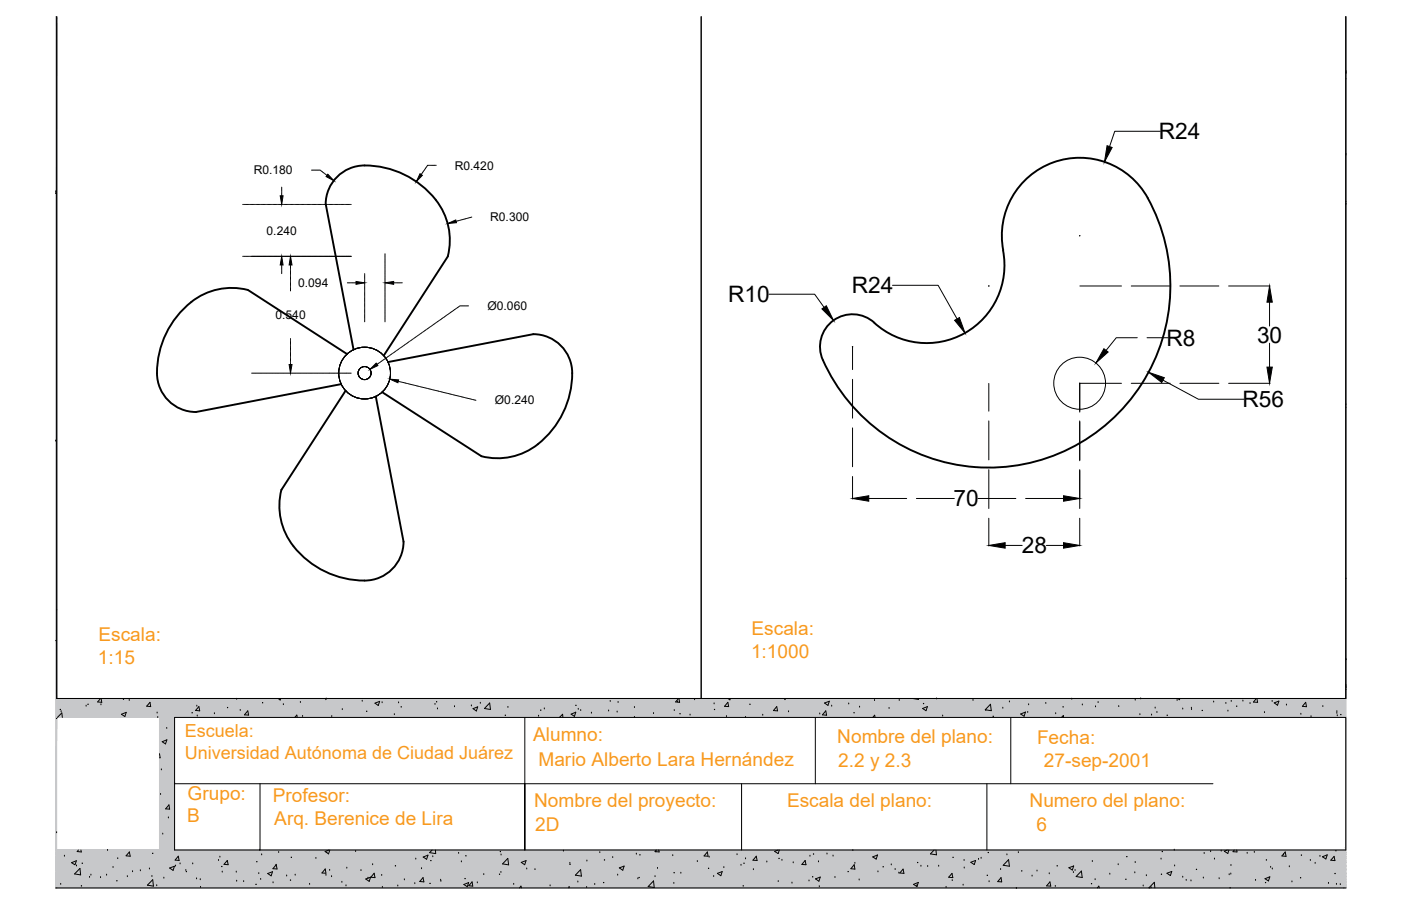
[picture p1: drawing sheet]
<svg xmlns="http://www.w3.org/2000/svg" width="432mm" height="279mm" viewBox="0 0 432 279" stroke-linecap="round" stroke-linejoin="round" font-family="sans-serif">
<!-- layer: 0 -->
<g fill="none" stroke="#000" stroke-width=".31">
<path d="M17.5 5.1v210.3M216.1 5.1v210.3h-198.6h397.3v-210.3v210.3h-198.7zM414.8 22.5l.1 .1M414.8 24.3h.1M414.9 22.1h.1M17.1 58.9v.8M414.8 47.8h.1M414.9 47.4l-.1 .1M414.9 62.1h-.1M414.9 62.7l-.1 .3M17.1 136h.1M414.8 125.6h.1"/>
<path d="M414.9 124.6l-.1 .1M17.4 188.1h.1M18.8 219.5h.1M26.5 217.8h.1M31 215.4l-.9 1.1 1.3 .1-.2-1.2M31.1 217.4h.1M39.8 216h.1M46.2 216.6l.2 1.3-1.2-.1zM48.4 219.9h.1M60.7 217.8h.1M61.3 217.9l.3 1.3-1.3-.1zM72.9 215.7h.1"/>
<path d="M74 219.1h.1M76.4 219.2l.2 1.3-1.2-.1zM85.7 215.4l.7 .5 .1-.5M87.3 217.3h.1M92.6 216.6h.1M100.4 215.8h.1M100.5 215.6h.1M105.5 218.8h.1M111.6 216.3h.1M115.6 216.8l1.4-.5-.4 1.3zM117.8 216.7h.1M122.9 216.8h.1"/>
<path d="M134.1 217.2h.1M134.8 218.6h.1M140.1 217.9h.1M145.3 217.7h.1M145.8 218.5l1.4-.5-.4 1.3zM148 216.9h.1M150.9 216.8l.3 2-1.9-.3zM156.5 218.2h.1M167.8 218.6h.1M178.2 218.8h.1M179 219.1h.1M182.3 219.9h.1"/>
<path d="M187.6 219.3h.1M190.2 219.6h.1M190.5 216.6h.1M195.5 218.2h.1M207.8 219.1h.1M208.8 216.5h.1M209.1 215.4l-.9 1.1 1.3 .1-.2-1.2M214.1 215.8h.1M220.1 217.1h.1M224.3 216.6l.3 1.3-1.3-.1zM224.4 215.4l.6 .4 .1-.4M239.4 217.9l.2 1.3-1.2-.1z"/>
<path d="M243 219.5h.1M254.1 216.8l1.5-.5-.4 1.2zM254.5 219.2l.3 1.4-1.3-.2zM256.3 217.8h.1M261.6 217.1h.1M264.9 218.1h.1M269.5 216h.1M277.2 216h.1M281.3 215.4l1.8 .3-.1-.3M284.4 218.5l1.4-.6-.4 1.3zM288.7 215.5h.1M299.9 216h.1"/>
<path d="M303.8 219.1h.1M305.3 217.2l.2 2-1.8-.3zM309.1 218.4h.1M311.1 216.5h.1M317 217.4h.1M322.3 216.9h.1M330.3 215.6h.1M333.6 217.4h.1M337.7 218h.1M344.8 217.9h.1M349.9 215.9h.1M351.6 215.5h.1"/>
<path d="M356 218.4h.1M356.6 219.7h.1M362.8 216h.1M363 215.4l.5 .4 .1-.4M364.5 218.7h.1M367.2 218.4h.1M367.2 218.8h.1M374.1 216.5h.1M377.8 216.9h.1M378.5 219.3h.1M379.5 216.3h.1M383.1 216.2h.1"/>
<path d="M385.3 217h.1M387.2 215.4l-.9 1.1 1.3 .1-.2-1.2M389.7 219.8h.1M392.7 216.8l1.5-.6-.5 1.3zM396.5 217.4h.1M402.4 216.6l.3 1.3-1.3-.1zM407.7 217.9h.1M412 219.5h.1M412 220h.1M414.8 203v.4M414.8 211l.1 1M414.8 212.6h.1"/>
<path d="M17.5 221.5v.1M17.7 221.2l1.4-1.3 .1 1.3M37.4 220.3l1.5-.6-.4 1.3zM49.1 232.4l.3 1.3h-.3M49.7 237.4h.1M50 228.7l1.4-.6-.4 1.3zM51.4 224.6h.1M53.8 221.2h361v40.9h-361zM60.8 220.8h.1M66.1 220.1h.1M90.8 221.2l.7-.7 .1 .7M93.3 221h.1"/>
<path d="M121.5 220.4h.1M161.8 221.2v40.9v-20.4h-108M166 220.9h.1M172.4 221.2l1-.9 .1 .9M176 220.2l1.5-.6-.5 1.3zM195.5 221.2h.1M201.4 220.1h.1M212.7 220.5h.1M223.9 221h.1M229.8 221.2h.1M235.1 220.6h.1M251.3 221.2v20.5"/>
<path d="M252.6 220.2h.1M269 221.2l.6-.6 .1 .6M290.5 220.8h.1M311.5 221.2v20.5M314.6 220.2l1.5-.6-.5 1.3zM325.4 220.1h.1M327.2 221.2l.5-.5 .1 .5M351.3 220.4h.1M354.9 220.5h.1M400.9 220.3h.1M404.1 221h.1M412.2 220.7h.1"/>
<path d="M17.4 256.8h.1M49.5 245h.1M50.2 257.2h.1M51.9 252.2h.1M52.1 248.2l.2 1.3-1.2-.1zM53.8 241.7h.1M80.1 241.7v20.4M161.8 241.7h212M228.6 241.7v20.4M304.2 241.7v20.4M17.1 273.8h397.8M18.7 272.7h.1"/>
<path d="M19.9 264h.1M22.1 266l1.4-.6-.4 1.3zM23.6 267.1h.1M24.2 262.1l-.4 .5 1.3 .1-.2-.6M24.6 267.8l.2 2-1.8-.3zM27.6 270.6h.1M28 269.9h.1M31 270.7h.1M32.9 269.9h.1M33.1 262.3h.1M34.8 267.5h.1M39.2 270.4h.1"/>
<path d="M39.9 262.7l.2 1.3-1.2-.1zM40.9 268.8h.1M43.3 268.5h.1M46.1 268h.1M47.1 271.3l.2 2-1.9-.3zM48.3 273.1h.1M50.5 270.8h.1M52.3 267.7l1.5-.6-.5 1.3zM54.1 267.1h.1M54.9 264l.3 1.4-1.2-.2zM55.5 266.4h.1M57.3 268.4h.1"/>
<path d="M59.4 266.4h.1M60.6 271h.1M61.7 271.3h.1M61.8 273.7h.1M67.4 265.4h.1M67.8 264.3h.1M68.5 269h.1M70.1 265.4l.2 1.3-1.3-.2zM72.8 269h.1M72.9 271.8h.1M75.1 271.9h.1M79.8 269.4h.1"/>
<path d="M80.1 262.2h.1M80.3 271.2h.1M80.6 263.6h.1M82.5 269.4l1.5-.6-.4 1.3zM84.2 272.3h.1M85.1 266.8h.1M85.1 266.7l.3 1.3-1.3-.1zM85.9 262.9h.1M88.3 270.1h.1M91 269.9h.1M95.4 272.7h.1M97.4 264.7h.1"/>
<path d="M100.2 268l.3 1.3-1.3-.1zM101.3 262.1l-1.1 .5 1.1 .7 .3-1.2M101.6 268.4h.1M102.2 270.4h.1M105.4 272.1h.1M106.6 273.2h.1M106.9 267.7h.1M109.6 262.6h.1M112.7 271.1l1.5-.6-.4 1.3zM113.4 270.8h.1M114.9 266.7h.1M115.3 269.3l.3 1.4-1.3-.2z"/>
<path d="M117.6 270h.1M117.9 273.7h.1M122.6 273.2h.1M124.6 271.3h.1M127.8 272.5h.1M128.1 264.9h.1M129.9 267.9h.1M130.4 270.7l.2 1.3-1.2-.2zM130.4 264.3l1.5-.6-.4 1.3zM133.2 262.1l-.8 .8 1.9 .3-.1-1.1M133.4 264.2h.1M135.8 271.5h.1"/>
<path d="M135.9 271.8h.1M141.4 263.2h.1M142.2 265.8h.1M143 272.8l1.4-.6-.4 1.2zM145.5 272l.2 1.3-1.2-.2zM147.1 272.3h.1M149.1 269.7h.1M154.4 269h.1M154.4 263.7h.1M156.5 264.7l.3 2-1.9-.3zM158.3 272.7h.1M160.1 273.8l.5-.5 .1 .5"/>
<path d="M160.7 266l1.4-.6-.4 1.3zM162.3 268h.1M169.5 273.2h.1M173.7 262.5h.1M175.3 273.8h.1M175.6 266.2h.1M178.1 272h.1M178.9 268.2l.3 2-1.9-.3zM180.8 273.7h.1M180.9 265.5h.1M183.3 272.8h.1M184.9 262.9h.1"/>
<path d="M188.8 264.5h.1M190.4 269.9h.1M190.9 267.6l1.5-.5-.5 1.3zM196.1 263.4h.1M196.6 271h.1M201.4 271.7l.2 2-1.8-.3zM201.9 270.4h.1M202.1 262.7h.1M202.3 262.1l-.4 .5 1.3 .1-.2-.6M202.6 267.8h.1M207.3 263.9h.1M207.7 272.4h.1"/>
<path d="M209.8 269.3h.1M214.9 265.7h.1M218 262.7l.2 1.3h-1.2zM218.6 264.3h.1M220 270.3h.1M221.1 269.3l1.5-.5-.4 1.3zM223.1 267.6h.1M227.2 263.6h.1M228.4 266.8h.1M229.8 264.9h.1M232.2 268.2h.1M233.1 264l.2 1.4-1.2-.1z"/>
<path d="M236.3 265.8h.1M239.8 262.1l-1 .5 1 .6 .4-1.1M241 265.3h.1M244.1 272.3h.1M244.5 266.1h.1M248.2 265.4l.2 1.3-1.3-.1zM249.3 271.7h.1M249.6 264h.1M251.3 271l1.5-.5-.4 1.3zM252.3 265.8h.1M252.5 273.4h.1M254.9 263.4h.1"/>
<path d="M256.8 264h.1M257.3 270.6h.1M262.8 262.3h.1M263.3 266.7l.2 1.3-1.2-.1zM263.5 266.2h.1M264.8 271.4h.1M269 264.3l1.5-.6-.5 1.2zM270.6 268.9h.1M274.7 266.7h.1M275.9 268.2h.1M277 269.3h.1M278.3 268l.3 1.3-1.3-.1z"/>
<path d="M281.6 272.7l1.4-.6-.4 1.3zM283.8 267.1h.1M285.9 267.2h.1M287.9 262.1l-1.1 1.2 1.8 .3-.1-1.5M289.3 267.1h.1M291.6 273.7h.1M293.4 269.3l.3 1.4-1.3-.2zM296.8 273h.1M297.1 265.4h.1M297.2 267.7h.1M299.2 265.9l1.5-.5-.4 1.2zM301.6 265h.1"/>
<path d="M302.4 264.7h.1M304.8 271.9h.1M308.4 268.2h.1M308.5 270.7l.2 1.3-1.2-.1zM310.3 263.6h.1M310.9 265.1l.2 2-1.9-.3zM313.9 262.9h.1M318.1 270.2h.1M319.6 268.6h.1M323.4 269.5h.1M323.6 272l.3 1.3-1.3-.1zM325.2 273.4h.1"/>
<path d="M329.4 267.6l1.5-.5-.4 1.2zM330.8 269.1h.1M331.3 268.4h.1M333.3 268.6l.2 2-1.8-.3zM337.5 271.3h.1M338.2 273.8l.5-.5 .1 .5M342.1 269.6h.1M344.6 266.7h.1M349.8 269.2h.1M349.9 266h.1M352.3 273.2h.1M353.3 270.1h.1"/>
<path d="M354.5 273.8h-.4l1.7-1.7 .1 1.7M354.8 273.8h.1M357.8 264.9h.1M359.7 269.3l1.4-.6-.4 1.3zM361.9 262.2h.1M362 267.1h.1M364.5 270.5h.1M365.6 271.5h.1M367.1 271.7h.1M370.9 270.8h.1M371.1 263.2h.1M373.1 262.7h.1"/>
<path d="M374.3 264.9h.1M375.8 271h.1M376.4 262.5h.1M378.2 262.1l-.8 .4 1 .7 .4-1.1M378.8 269.8h.1M379.3 269.6h.1M380.4 262.1l-.4 .6h1.3l-.1-.6M384.4 263.2h.1M386.6 262.9h.1M387 271.5h.1M389.9 271l1.5-.6-.5 1.3zM391.6 267.5h.1"/>
<path d="M392.1 268h.1M395.6 263.6h.1M396.1 262.7l.3 1.4-1.3-.1zM397.4 267.3h.1M398.2 272h.1M403.9 265.4h.1M405.3 266.2h.1M406.8 264.1h.1M407.6 264.2l1.5-.6-.5 1.3zM409.4 272.4h.1M411.2 264.1l.2 1.3-1.2-.1zM411.9 272.7h.1"/>
<path d="M413.1 272.8h.1"/>
<circle cx="112.4" cy="115.1" r="8"/>
<circle cx="112.4" cy="115.1" r="2.01"/>
</g>
<!-- layer: Layer3 -->
<path d="M138 79a20.8 20.8 0 0 0-8.2-21.9 26.8 26.8 0 0 0-20.2-5.8 12 12 0 0 0-9.2 11.7l8.6 44.8M138 79.1l-19.7 30.6M76.4 89.4a20.7 20.7 0 0 0-21.9 8.2 26.8 26.8 0 0 0-5.8 20.2 12 12 0 0 0 11.7 9.3l44.8-8.6M76.4 89.4l30.6 19.8M119.6 111.6l44.8-8.5a12.1 12.1 0 0 1 11.9 13.6 28 28 0 0 1-10.5 20.3M106.5 120.5l-19.8 30.5a20.8 20.8 0 0 0 8.2 21.9 26.8 26.8 0 0 0 20.2 5.8 12 12 0 0 0 9.3-11.7l-8.6-44.7M117.8 121l30.6 19.7a20 20 0 0 0 17.4-3.7" fill="none" stroke="#000" stroke-width=".59"/>
<!-- layer: Layer4 -->
<g fill="none" stroke="#000" stroke-width=".31">
<circle cx="112.4" cy="115.1" r="8"/>
<circle cx="112.4" cy="115.1" r="2.01"/>
</g>
<!-- layer: Layer2 -->
<g fill="none" stroke="#000" stroke-width=".31">
<path d="M86.8 57.7v.2M86.8 58v.3M86.8 58.4v.2M86.8 58.7v.3M86.8 59.1v.3M86.8 59.5v.2M86.8 59.9v.2M96 52.5h.1M96.3 52.5h.2M96.6 52.5h.3M97 52.5h.3M97.4 52.5h.3"/>
<path d="M97.8 52.5h.2M98.2 52.5h.2M98.5 52.5h.3M98.9 52.6l.2 .2M99.2 52.8l.2 .2M99.5 53.1l.2 .2M99.8 53.3l.2 .2M100.1 53.6l.2 .1M100.4 53.8l.2 .1M100.7 54l.1 .1M129.9 53.7l-.1 .1M130.1 53.4l-.1 .2"/>
<path d="M130.3 53.1l-.1 .2M130.6 52.8l-.2 .2M130.8 52.5l-.2 .2M131 52.2l-.1 .2M131.2 51.8l-.1 .2M131.4 51.5l-.1 .2M131.6 51.2l-.1 .2M131.9 51l-.2 .1M132 51h.3M132.4 51h.3M132.8 51h.3M133.2 51h.2"/>
<path d="M133.6 51h.2M133.9 51h.3M134.3 51h.2M74.8 79.1h.2M74.8 63h.2M75.1 79.1h.3M75.1 63h.3M75.4 79.1h.3M75.4 63h.3M75.8 79.1h.3M75.8 63h.3M76.2 79.1h.3"/>
<path d="M76.2 63h.3M76.6 79.1h.2M76.6 63h.2M77 79.1h.2M77 63h.2M77.3 79.1h30.9M77.3 63h.3M77.7 63h.3M78.1 63h.2M78.4 63h.3M78.8 63h.3M79.2 63h.3"/>
<path d="M79.6 63h.2M80 63h.2M80.3 63h.3M80.7 63h.2M81.1 63h.2M81.4 63h.3M81.8 63h.3M82.2 63h.3M82.6 63h.2M83 63h.2M83.4 63h.2M83.7 63h.2"/>
<path d="M84.1 63h.2M84.5 63h.2M84.8 63h.3M85.2 63h.3M85.6 63h.3M86 63h.2M86.3 63h.3M86.7 63h.3M86.8 60.3v.1M87.1 63h.2M87.5 63h.2M87.8 63h.3"/>
<path d="M88.2 63h.3M88.6 63h.2M88.9 63h.3M89.3 63h.3M89.7 63h.3M90.1 63h.2M90.5 63h.2M90.8 63h.3M91.2 63h.2M91.6 63h.2M91.9 63h.3M92.3 63h.3"/>
<path d="M92.7 63h.3M93.1 63h.2M93.5 63h.2M93.9 63h.2M94.2 63h.2M94.6 63h.2M95 63h.2M95.3 63h.3M95.7 63h.3M96.1 63h.3M96.5 63h.2M96.8 63h.3"/>
<path d="M97.2 63h.3M97.6 63h.2M98 63h.2M98.3 63h.3M98.7 63h.3M99.1 63h.2M99.4 63h.3M99.8 63h.3M100.2 63h.3M100.6 63h.2M101 63h.2M101.3 63h.3"/>
<path d="M101.7 63h.3M102.1 63h.2M102.4 63h.3M102.8 63h.3M103.2 63h.3M103.6 63h.2M104 63h.2M104.4 63h.2M104.7 63h.2M105.1 63h.2M105.5 63h.2M105.8 63h.3"/>
<path d="M106.2 63h.3M106.6 63h.2M107 63h.2M107.3 63h.3M107.7 63h.3M108.1 63h.1M118.7 78.2v.3M118.7 78.7v.2M118.7 79.1v.2M118.7 79.4v.3M118.7 79.8v.3M140.8 68.2l-.3 .1"/>
<path d="M141.1 68.1l-.2 .1M141.5 68l-.3 .1M141.8 67.9l-.2 .1M142.2 67.8l-.3 .1M142.6 67.7l-.3 .1M142.9 67.6l-.2 .1M143.3 67.5l-.3 .1M143.6 67.4l-.2 .1M144 67.3l-.2 .1M144.4 67.2l-.3 .1M144.7 67.1l-.2 .1M145.1 67l-.2 .1"/>
<path d="M145.4 66.9l-.2 .1M86.8 81.7v.2M86.8 82v.3M86.8 82.4v.2M86.8 82.7v.3M86.8 83.1v.3M86.8 83.5v.2M86.8 83.9v.2M86.8 84.3v.1M89.5 81.7v.2M89.5 82v.3M89.5 82.4v.2"/>
<path d="M89.5 82.8v.2M89.5 83.2v.2M89.5 83.5v.3M89.5 83.9v.2M89.5 84.3v.2M89.5 84.6v.3M89.5 85v.3M89.5 85.4v.3M89.5 85.8v.2M89.5 86.2v.2M89.5 86.5v.3M89.5 86.9v.2"/>
<path d="M89.5 87.3v.2M89.5 87.6v.3M89.5 88v.3M89.5 88.4v.3M89.5 88.8v.2M89.5 89.2v.2M89.5 89.5v.2M107.1 87.2h.1M107.3 87.2h.3M107.7 87.2h.3M108.1 87.2h.2M108.5 87.2h.2"/>
<path d="M108.8 87.2h.3M109.2 87.2h.3M109.6 87.2h.1M112.4 84.4v.2M112.4 84.7v.3M112.4 85.1v.3M112.4 85.5v.2M112.4 85.9v.2M112.4 86.2v.3M112.4 86.6v.3M112.4 87v.2M112.4 87.3v.3"/>
<path d="M112.4 87.7v.3M112.4 88.1v.3M112.4 88.5v.2M112.4 88.9v.2M112.4 89.3v.2M112.4 89.6v.2M112.4 90v.2M112.4 90.4v.2M112.4 90.7v.3M112.4 91.1v.3M112.4 91.5v.3M112.4 91.9v.2"/>
<path d="M112.4 92.3v.2M112.4 92.6v.3M112.4 93v.2M112.4 93.4v.2M112.4 93.7v.3M112.4 94.1v.3M112.4 94.5v.3M112.4 94.9v.2M112.4 95.2v.3M112.4 95.6v.3M112.4 96v.2M112.4 96.4v.2"/>
<path d="M112.4 96.7v.3M112.4 97.1v.3M112.4 97.5v.2M112.4 97.8v.3M112.4 98.2v.3M112.4 98.6v.3M112.4 99v.2M118.7 80.2v.2M118.7 80.6v.2M118.7 80.9v.3M118.7 81.3v.2M118.7 81.7v.2"/>
<path d="M118.7 82.1v.2M118.7 82.4v.3M118.7 82.8v.3M118.7 83.2v.2M118.7 83.5v.3M118.7 83.9v.3M118.7 84.3v.3M118.7 84.7v.2M118.7 85.1v.2M118.7 85.4v.3M118.7 85.8v.2M118.7 86.2v.2"/>
<path d="M118.7 86.5v.3M118.7 86.9v.3M118.7 87.3v.3M118.7 87.7v.2M118.7 88.1v.2M118.7 88.4v.3M118.7 88.8v.2M118.7 89.2v.2M118.7 89.5v.3M118.7 89.9v.3M118.7 90.3v.3M118.7 90.7v.2"/>
<path d="M118.7 91.1v.2M118.7 91.4v.3M118.7 91.8v.2M118.7 92.2v.2M118.7 92.6v.2M118.7 92.9v.3M118.7 93.3v.3M118.7 93.7v.2M118.7 94v.3M118.7 94.4v.3M118.7 94.8v.3M118.7 95.2v.2"/>
<path d="M118.7 95.6v.2M118.7 95.9v.3M118.7 96.3v.2M118.7 96.7v.2M118.7 97v.3M118.7 97.4v.3M118.7 97.8v.3M118.7 98.2v.2M118.7 98.6v.2M118.7 98.9v.3M121.3 87.2h.2M121.6 87.2h.2"/>
<path d="M122 87.2h.2M122.3 87.2h.3M122.7 87.2h.3M123.1 87.2h.3M123.5 87.2h.2M123.9 87.2h.1M133.8 99.9l-.2 .2M134.1 99.7l-.2 .2M134.5 99.5l-.3 .1M134.7 99.3l-.2 .1M135 99.1l-.2 .1M135.3 98.9l-.1 .1"/>
<path d="M135.7 98.7l-.2 .1M136 98.4l-.2 .2M136.3 98.2l-.2 .2M136.6 98l-.2 .1M136.9 97.8l-.2 .1M137.2 97.6l-.2 .1M137.5 97.3l-.2 .2M137.8 97.1l-.2 .2M138.1 96.9l-.2 .1M138.4 96.7l-.2 .1M138.7 96.5l-.2 .1M139 96.2l-.2 .2"/>
<path d="M139.3 96l-.2 .2M139.7 95.8l-.3 .2M140 95.6l-.3 .2M140.3 95.4l-.3 .1M140.5 95.2l-.1 .1M140.9 95l-.2 .1M141.2 94.8l-.2 .1M141.5 94.5l-.2 .2M141.9 94.3l-.3 .2M142 94.3h.2M142.4 94.3h.2M142.7 94.3h.3"/>
<path d="M143.1 94.3h.3M143.5 94.3h.3M143.9 94.3h.2M144.3 94.3h.1M77.6 115.1h.2M77.9 115.1h.3M78.3 115.1h.3M78.7 115.1h.3M79.1 115.1h.2M79.5 115.1h.2M79.8 115.1h.3M80.2 115.1h.2"/>
<path d="M80.6 115.1h.2M80.9 115.1h.3M81.3 115.1h.3M81.7 115.1h.3M82.1 115.1h.2M82.5 115.1h.2M82.8 115.1h.3M83.2 115.1h.2M83.6 115.1h.2M83.9 115.1h.3M84.3 115.1h.3M84.7 115.1h.3"/>
<path d="M85.1 115.1h.2M85.5 115.1h.2M85.8 115.1h.3M86.2 115.1h.2M86.6 115.1h.2M87 115.1h.2M87.3 115.1h.3M87.7 115.1h.3M88.1 115.1h.2M88.4 115.1h.3M88.8 115.1h.3M89.2 115.1h.3"/>
<path d="M89.5 104.4v.2M89.5 104.7v.3M89.5 105.1v.2M89.5 105.5v.2M89.5 105.8v.3M89.5 106.2v.3M89.5 106.6v.3M89.5 106.9v.3M89.5 107.3v.3M89.5 107.7v.3M89.5 108.1v.2M89.5 108.5v.2"/>
<path d="M89.5 108.9v.2M89.5 109.2v.3M89.5 109.6v.2M89.5 110v.2M89.5 110.3v.3M89.5 110.7v.3M89.5 111.1v.3M89.5 111.5v.2M89.5 111.9v.2M89.5 112.2v.2M89.6 115.1h.2M90 115.1h.2"/>
<path d="M90.3 115.1h.3M90.7 115.1h.2M91.1 115.1h.2M91.4 115.1h.3M91.8 115.1h.3M92.2 115.1h.3M92.6 115.1h.2M93 115.1h.2M93.3 115.1h.3M93.7 115.1h.2M94.1 115.1h.2M94.4 115.1h.3"/>
<path d="M94.8 115.1h.3M95.2 115.1h.3M95.6 115.1h.2M96 115.1h.2M96.3 115.1h.3M96.7 115.1h.2M97.1 115.1h.2M97.5 115.1h.2M97.8 115.1h.3M98.2 115.1h.3M98.6 115.1h.2M98.9 115.1h.3"/>
<path d="M99.3 115.1h.3M99.7 115.1h.2M100.1 115.1h.2M100.5 115.1h.2M100.8 115.1h.3M101.2 115.1h.3M101.6 115.1h.2M101.9 115.1h.3M102.3 115.1h.3M102.7 115.1h.3M103.1 115.1h.2M103.5 115.1h.2"/>
<path d="M103.8 115.1h.3M104.2 115.1h.2M104.6 115.1h.2M104.9 115.1h.3M105.3 115.1h.3M105.7 115.1h.3M106.1 115.1h.2M106.5 115.1h.2M106.8 115.1h.3M107.2 115.1h.2M107.6 115.1h.2M108 115.1h.2"/>
<path d="M116.4 112.2l-.2 .2M116.7 112l-.2 .2M117 111.8l-.2 .2M117.3 111.6l-.2 .2M117.6 111.4l-.2 .1M117.9 111.2l-.2 .1M118.2 111l-.2 .1M118.5 110.8l-.2 .1M118.8 110.5l-.2 .2M119.1 110.3l-.2 .2M119.4 110.1l-.2 .2M119.7 109.9l-.2 .1"/>
<path d="M120 109.7l-.2 .1M120.4 109.4l-.3 .2M120.7 109.2l-.3 .2M120.9 109l-.2 .1M121.2 108.8l-.1 .1M121.6 108.6l-.2 .1M121.9 108.4l-.2 .1M122.2 108.1l-.2 .2M122.5 107.9l-.2 .2M122.8 117.6l.2 .1M122.8 107.7l-.2 .2M123.1 107.5l-.2 .1"/>
<path d="M123.1 117.7h.3M123.4 107.3l-.2 .1M123.5 117.8h.2M123.7 107.1l-.2 .1M123.9 117.9h.2M124 106.9l-.2 .1M124.2 118h.3M124.3 106.7l-.2 .1M124.6 118l.2 .1M124.6 106.4l-.2 .2M124.9 106.2l-.2 .2M124.9 118.1l.3 .1"/>
<path d="M125.3 106l-.2 .1M125.3 118.2l.3 .1M125.6 105.8l-.3 .1M125.7 118.3l.2 .1M125.9 105.6l-.3 .1M126 118.4l.3 .1M126.2 105.3l-.3 .2M126.4 118.5h.3M126.4 105.1l-.1 .2M126.7 118.6h.3M126.8 104.9l-.2 .1M127.1 104.7l-.2 .1"/>
<path d="M127.1 118.7h.3M127.4 104.5l-.2 .1M127.5 118.8h.2M127.7 104.2l-.2 .2M127.8 118.8l.3 .1M128 104l-.2 .2M128.2 118.9l.3 .1M128.3 103.8l-.2 .2M128.6 119l.2 .1M128.6 103.6l-.2 .2M128.9 103.4l-.2 .1M128.9 119.1l.3 .1"/>
<path d="M129.2 103.2l-.2 .1M129.3 119.2l.2 .1M129.5 103l-.2 .1M129.7 119.3l.2 .1M129.8 102.8l-.2 .1M130 119.4h.3M130.1 102.5l-.2 .2M130.4 119.5h.2M130.5 102.3l-.2 .2M130.8 102.1l-.2 .1M130.8 119.6h.2M131.1 101.9l-.2 .1"/>
<path d="M131.1 119.6l.3 .1M131.4 101.7l-.3 .1M131.5 119.7l.2 .1M131.7 101.4l-.2 .2M131.9 119.8l.2 .1M132 101.2l-.2 .2M132.2 119.9l.3 .1M132.3 101l-.2 .1M132.6 100.8l-.2 .1M132.6 120l.2 .1M132.9 100.6l-.2 .1M133.2 100.4l-.2 .1"/>
<path d="M133.5 100.1l-.2 .2M133 120.1l.2 .1M133.3 120.2h.3M133.7 120.3h.2M134.1 120.4h.2M134.4 120.5h.3M134.8 120.5l.2 .1M135.1 120.6l.3 .1M135.5 120.7l.3 .1M135.9 120.8l.2 .1M136.2 120.9l.3 .1M136.6 121h.3"/>
<path d="M136.9 121.1h.3M137.3 121.2h.3M137.7 121.3h.2M138 121.3l.3 .1M138.4 121.4l.3 .1M138.8 121.5l.2 .1M139.1 121.6l.3 .1M139.5 121.7l.2 .1M139.9 121.8h.2M140.3 121.9h.2M140.6 122h.2M141 122.1h.2"/>
<path d="M141.4 122.1l.2 .1M141.7 122.2l.2 .1M142.1 122.3l.2 .1M142.4 122.4l.3 .1M142.8 122.5l.2 .1M143.2 122.6l.2 .1M143.5 122.7h.3M143.9 122.8h.2M144.2 122.9h.3M144.6 123h.3M145 123l.2 .1M145.3 123.1l.3 .1"/>
<path d="M145.7 123.2l.3 .1M146.1 123.3l.2 .1M146.4 123.4l.3 .1"/>
</g>
<path d="M101 53.7l1.9 2-2.4-1.2zM129.5 53.6l.7 .5-1.9 1.9zM86.4 60.4h.8l-.4 2.6zM138 68.9l2.5-1.1 .2 .9zM86.8 79.1l.4 2.6h-.8zM89.5 79.1l.5 2.6h-.9zM109.7 86.8l2.7 .4-2.7 .5zM118.7 87.2l2.6-.4v.9zM89.1 112.4h.9l-.5 2.7zM116 112l.5 .7-2.5 1.2zM120.2 116.9l2.7 .3-.3 .8z" fill="#000" stroke="#000" stroke-width=".31"/>
<!-- layer: Layer5 -->
<path d="M309.1 77.2a24 24 0 0 1-12.3 25.8 24 24 0 0 1-28.2-4.2 10 10 0 0 0-12.2 .4 10 10 0 0 0-2.8 11.8M309.2 77.2a24 24 0 0 1 16.6-27.5 24 24 0 0 1 29.1 13.6 56 56 0 0 1-26.3 75.6 56 56 0 0 1-75-27.9" fill="none" stroke="#000" stroke-width=".59"/>
<!-- layer: Layer6 -->
<circle cx="332.7" cy="118.2" r="8" fill="none" stroke="#000" stroke-width=".31"/>
<!-- layer: Layer8 -->
<g fill="none" stroke="#000" stroke-width=".31">
<path d="M357.6 40.5h-14l-1.6 4.7M332.7 72.7h.2M332.8 72.6v.2M237 90.7h14.1l2.9 4.1M275.1 88h14l5.9 10.4M304.7 88.2h.2M304.8 88.1v.2M332.8 88.2h12.9M348.7 88.2h12M363.6 88.2h12.1M378.7 88.2h12.8M391.3 93.2v7.4"/>
<path d="M262.7 106.9h.1M262.8 106.9v7.1M262.8 117v12M304.8 118.3v8.5M332.7 118.2h13M332.8 118.1v9M348.7 118.2h12M350.5 104.2h-6.5l-3.1 3.8M353.5 104.2h6.5M358.4 117.2l11 5.9h14M363.6 118.2h12.1M378.7 118.2h12.8"/>
<path d="M391.3 105.8v7.4M262.8 132v11.9M304.8 129.8v12M332.8 129.8v12.3M262.8 147v6.9M267.8 153.7h11.6M282.4 153.7h11.7M301.4 153.7h11.7M304.8 144.8v12M304.8 159.8v8.6M316.1 153.7h11.7M332.8 144.8v12"/>
<path d="M332.8 159.8v8.6M309.8 168.2h5.2M322.5 168.2h5.3"/>
</g>
<path d="M341.2 44.9l1.6 .6-2.4 4.5zM253.3 95.3l1.4-1 2.2 4.6zM294.2 98.8l1.5-.9 1.7 4.8zM391.3 88.2l.8 5h-1.6zM340.2 107.5l1.3 1.1-3.7 3.3zM354 114.8l4.9 1.7-.8 1.5zM390.5 113.2h1.6l-.8 5zM262.8 153.7l5-.8v1.7zM327.8 152.9l5 .8-5 .9zM304.8 168.2l5-.8v1.7zM327.8 167.4l5 .8-5 .9z" fill="#000" stroke="#000" stroke-width=".31"/>
<!-- layer: 0 -->
<g fill="#c7c8ca" stroke="#c7c8ca" stroke-width=".31">
<path d="M17.1 5.7h.4z"/>
<path d="M17.1 7.1l.4 .1z"/>
<path d="M414.8 5.2l.1 2.1z"/>
<path d="M17.1 208.9l.4 6.5h-.4z"/>
<path d="M414.8 221.2l.1 .5z"/>
<path d="M17.1 260.9l.4 1.2h-.4z"/>
<path d="M17.1 262.9l397.8 .6h-397.8z"/>
<path d="M17.1 264.3l397.8 .5h-397.8z"/>
<path d="M17.1 264.8l397.8 .8h-397.8z"/>
<path d="M17.1 266l397.8 .9h-397.8z"/>
<path d="M17.1 266.9l397.8 .3h-397.8z"/>
<path d="M17.1 268.1l397.8 .3h-397.8z"/>
<path d="M17.1 268.4l397.8 .8h-397.8z"/>
<path d="M17.1 270.3l397.8 .1h-397.8z"/>
<path d="M17.1 270.4l397.8 .8h-397.8z"/>
<path d="M17.1 271.2l397.8 .1z"/>
<path d="M17.1 271.3l397.8 .7h-397.8z"/>
<path d="M17.1 272h397.8z"/>
<path d="M17.1 272l397.8 .6h-397.8z"/>
<path d="M17.1 272.6l397.8 .1z"/>
<path d="M17.1 272.7l397.8 .4h-397.8z"/>
<path d="M17.1 273.2l397.8 .3h-397.8z"/>
<path d="M17.1 273.6l397.8 .2h-397.8z"/>
<path d="M17.1 5.1v.6h.4zM17.1 5.1h.4v.6z"/>
<path d="M17.5 5.7l-.4 1.4 .4 .1zM17.1 5.7h.4l-.4 1.4z"/>
<path d="M414.9 7.3l-.1 208.1zM414.8 5.2v210.2z"/>
<path d="M17.5 7.2l-.4 201.7 .4 6.5zM17.1 7.2h.4l-.4 201.7z"/>
<path d="M17.1 221.2l397.8-.1zM17.1 215.6l397.8 5.5-397.8 .1z"/>
<path d="M17.1 215.6l397.8 5.5v-5.7zM17.1 215.4h397.8l-397.8 .2z"/>
<path d="M414.9 221.7l-.1 39.8zM414.8 221.2v40.3z"/>
<path d="M414.9 261.6l-.1 .5zM414.8 261.5v.6z"/>
<path d="M49.1 221.2l4.7 40.9v-40.9zM49.1 221.2l4.7 40.9h-4.7z"/>
<path d="M17.5 221.2l-.4 39.7 .4 1.2zM17.1 221.2h.4l-.4 39.7z"/>
<path d="M17.1 262.9h397.8zM17.1 262.2l397.8 .7h-397.8z"/>
<path d="M17.1 262.2l397.8 .7v-.8zM17.1 262.1h397.8z"/>
<path d="M17.1 262.9l397.8 .6v-.6zM17.1 262.9h397.8z"/>
<path d="M17.1 264.3h397.8zM17.1 263.5l397.8 .8h-397.8z"/>
<path d="M17.1 263.5l397.8 .8v-.8zM17.1 263.5h397.8z"/>
<path d="M17.1 264.3l397.8 .5v-.5zM17.1 264.3h397.8z"/>
<path d="M17.1 264.8l397.8 .8v-.8zM17.1 264.8h397.8z"/>
<path d="M17.1 266h397.8zM17.1 265.6l397.8 .4h-397.8z"/>
<path d="M17.1 265.6l397.8 .4v-.4zM17.1 265.6h397.8z"/>
<path d="M17.1 266l397.8 .9v-.9zM17.1 266h397.8z"/>
<path d="M17.1 266.9l397.8 .3v-.3zM17.1 266.9h397.8z"/>
<path d="M17.1 268.1h397.8zM17.1 267.3l397.8 .8h-397.8z"/>
<path d="M17.1 267.3l397.8 .8v-.9zM17.1 267.2h397.8z"/>
<path d="M17.1 268.1l397.8 .3v-.3zM17.1 268.1h397.8z"/>
<path d="M17.1 268.4l397.8 .8v-.8zM17.1 268.4h397.8z"/>
<path d="M17.1 269.5l397.8-.1zM17.1 269.2l397.8 .2-397.8 .1z"/>
<path d="M17.1 269.2l397.8 .2v-.2zM17.1 269.2h397.8z"/>
<path d="M17.1 270.3l397.8-.1zM17.1 269.5l397.8 .7-397.8 .1z"/>
<path d="M17.1 269.5l397.8 .7v-.7zM17.1 269.5h397.8z"/>
<path d="M17.1 270.3l397.8 .1v-.1zM17.1 270.3h397.8z"/>
<path d="M17.1 270.4l397.8 .8v-.8zM17.1 270.4h397.8z"/>
<path d="M17.1 271.2l397.8 .1zM17.1 271.2h397.8z"/>
<path d="M17.1 271.3l397.8 .7v-.7zM17.1 271.3h397.8z"/>
<path d="M17.1 272h397.8zM17.1 272h397.8z"/>
<path d="M17.1 272l397.8 .6v-.6zM17.1 272h397.8z"/>
<path d="M17.1 272.6l397.8 .1zM17.1 272.6h397.8z"/>
<path d="M17.1 272.7l397.8 .4v-.4zM17.1 272.7h397.8z"/>
<path d="M17.1 273.1l397.8 .1zM17.1 273.1l397.8 .1z"/>
<path d="M17.1 273.2l397.8 .3v-.3zM17.1 273.2h397.8z"/>
<path d="M17.1 273.5l397.8 .1zM17.1 273.5l397.8 .1z"/>
<path d="M17.1 273.6l397.8 .2v-.2zM17.1 273.6h397.8z"/>
<path d="M17.1 273.8h397.8zM17.1 273.8h397.8z"/>
<path d="M17.1 273.8h397.1zM17.1 273.8h397.1z"/>
<path d="M414.2 273.8h.7zM17.1 273.8h397.8z"/>
</g>
<g fill="#000" stroke="#000" stroke-width=".31">
<path d="M17.3 197.5v.1zM59.2 219.7v.2zM70.1 218.2h.1zM123.6 218h.1zM134.5 216.4h.2zM166.6 219h.2zM177.4 217.5h.2zM263.1 219.8h.2zM273.9 218.3h.2zM284.6 217h.1zM316.7 219.6h.1zM338.4 216.5h.1z"/>
<path d="M381.1 217.8h.2zM155.7 220.6h.1zM306 220.9h.2zM359.7 220.6h.1zM413.2 220.4h.1zM25 273.2h.2zM25.3 266.2h.1zM35.9 271.6h.2zM57.4 268.8h.1zM89.5 271.4h.1zM100.4 269.8h.1zM111.3 268.2v.2z"/>
<path d="M132.7 265.4h.2zM164.9 267.9v.2zM197.1 263.6h.2zM229 273.2h.2zM229.2 266.2h.2zM239.8 271.7h.1zM240 264.7h.2zM250.4 270.4h.2zM250.7 263.4h.1zM261.3 268.8h.2zM272.1 267.3h.2zM282.5 273h.2z"/>
<path d="M293.7 264.4h.1zM304.2 269.9h.2zM313.2 273.8h.2zM314.8 268.6h.2zM325.8 267h.1zM336.3 272.5h.2zM336.6 265.5h.2zM347.2 264.2h.2zM379.1 273.8h.1zM379.4 266.7v.1zM390 272.2h.1zM400.8 270.7h.1z"/>
<path d="M401 263.7h.2z"/>
<circle cx="414.8" cy="178.4" r=".07"/>
<circle cx="18.6" cy="218.8" r=".07"/>
<circle cx="27.1" cy="217.2" r=".07"/>
<circle cx="80.9" cy="216.7" r=".07"/>
<circle cx="113" cy="219.3" r=".07"/>
<circle cx="188.1" cy="216.2" r=".07"/>
<circle cx="231.1" cy="217.2" r=".07"/>
<circle cx="241.9" cy="215.7" r=".07"/>
<circle cx="327.6" cy="218" r=".07"/>
<circle cx="370.5" cy="219.1" r=".07"/>
<circle cx="392.1" cy="216.2" r=".07"/>
<circle cx="48.6" cy="221.1" r=".07"/>
<circle cx="102.2" cy="220.8" r=".07"/>
<circle cx="209.6" cy="220.1" r=".07"/>
<circle cx="36.3" cy="264.6" r=".07"/>
<circle cx="46.8" cy="270.1" r=".07"/>
<circle cx="47.1" cy="263.1" r=".07"/>
<circle cx="68.4" cy="267.2" r=".07"/>
<circle cx="78.9" cy="272.7" r=".07"/>
<circle cx="79.2" cy="265.7" r=".07"/>
<circle cx="89.8" cy="264.4" r=".07"/>
<circle cx="100.7" cy="262.8" r=".07"/>
<circle cx="143.3" cy="270.9" r=".07"/>
<circle cx="143.6" cy="263.9" r=".07"/>
<circle cx="154" cy="269.6" r=".07"/>
<circle cx="154.2" cy="262.6" r=".07"/>
<circle cx="175.4" cy="273.5" r=".07"/>
<circle cx="175.7" cy="266.5" r=".07"/>
<circle cx="186" cy="272.2" r=".07"/>
<circle cx="186.3" cy="265.2" r=".07"/>
<circle cx="197" cy="270.6" r=".07"/>
<circle cx="207.8" cy="269.1" r=".07"/>
<circle cx="218.4" cy="267.8" r=".07"/>
<circle cx="282.8" cy="266" r=".07"/>
<circle cx="293.5" cy="271.4" r=".07"/>
<circle cx="304.6" cy="262.9" r=".07"/>
<circle cx="347" cy="271.1" r=".07"/>
<circle cx="358" cy="269.6" r=".07"/>
<circle cx="358.2" cy="262.6" r=".07"/>
<circle cx="368.8" cy="268.1" r=".07"/>
<circle cx="390.3" cy="265.2" r=".07"/>
<circle cx="411.5" cy="269.4" r=".07"/>
<circle cx="411.7" cy="262.3" r=".07"/>
</g>
<g font-size="7">
<text x="357.2" y="43">R24</text>
<text x="224.5" y="93.2">R10</text>
<text x="262.5" y="90.5">R24</text>
<text x="359.5" y="106.6">R8</text>
<text x="387.4" y="105.6">30</text>
<text x="382.9" y="125.6">R56</text>
<text x="293.9" y="156.2">70</text>
<text x="315" y="170.7">28</text>
</g>
<g font-size="5.9" fill="#f8991e">
<text x="30.4" y="197.7">Escala:</text>
<text x="231.6" y="195.8">Escala:</text>
<text x="231.5" y="202.8">1:1000</text>
<text x="30.2" y="204.7">1:15</text>
<text x="164.3" y="228.5">Alumno:</text>
<text x="258.1" y="229.2">Nombre del plano:</text>
<text x="319.6" y="229.5">Fecha:</text>
<text x="166" y="236.1">Mario Alberto Lara Hernández</text>
<text x="258.4" y="236.4">2.2 y 2.3</text>
<text x="321.8" y="236.7">27-sep-2001</text>
<text x="57.8" y="246.6">Grupo:</text>
<text x="84.1" y="247.4">Profesor:</text>
<text x="164.6" y="248.9">Nombre del proyecto:</text>
<text x="242.6" y="249">Escala del plano:</text>
<text x="317.3" y="249">Numero del plano:</text>
<text x="57.7" y="253.6">B</text>
<text x="84.5" y="254.4">Arq. Berenice de Lira</text>
<text x="164.9" y="256.1">2D</text>
<text x="319.4" y="256.2">6</text>
</g>
<g font-size="5.6" fill="#f8991e">
<text x="57" y="227.3">Escuela:</text>
<text x="57" y="233.9">Universidad Autónoma de Ciudad Juárez</text>
</g>
<g font-size="3.7">
<text x="78.2" y="53.8">R0.180</text>
<text x="140.2" y="52.3">R0.420</text>
<text x="151.1" y="68.3">R0.300</text>
<text x="82.2" y="72.4">0.240</text>
<text x="91.9" y="88.5">0.094</text>
<text x="150.2" y="95.6">Ø0.060</text>
<text x="84.9" y="98.4">0.540</text>
<text x="152.5" y="124.7">Ø0.240</text>
</g>
</svg>
